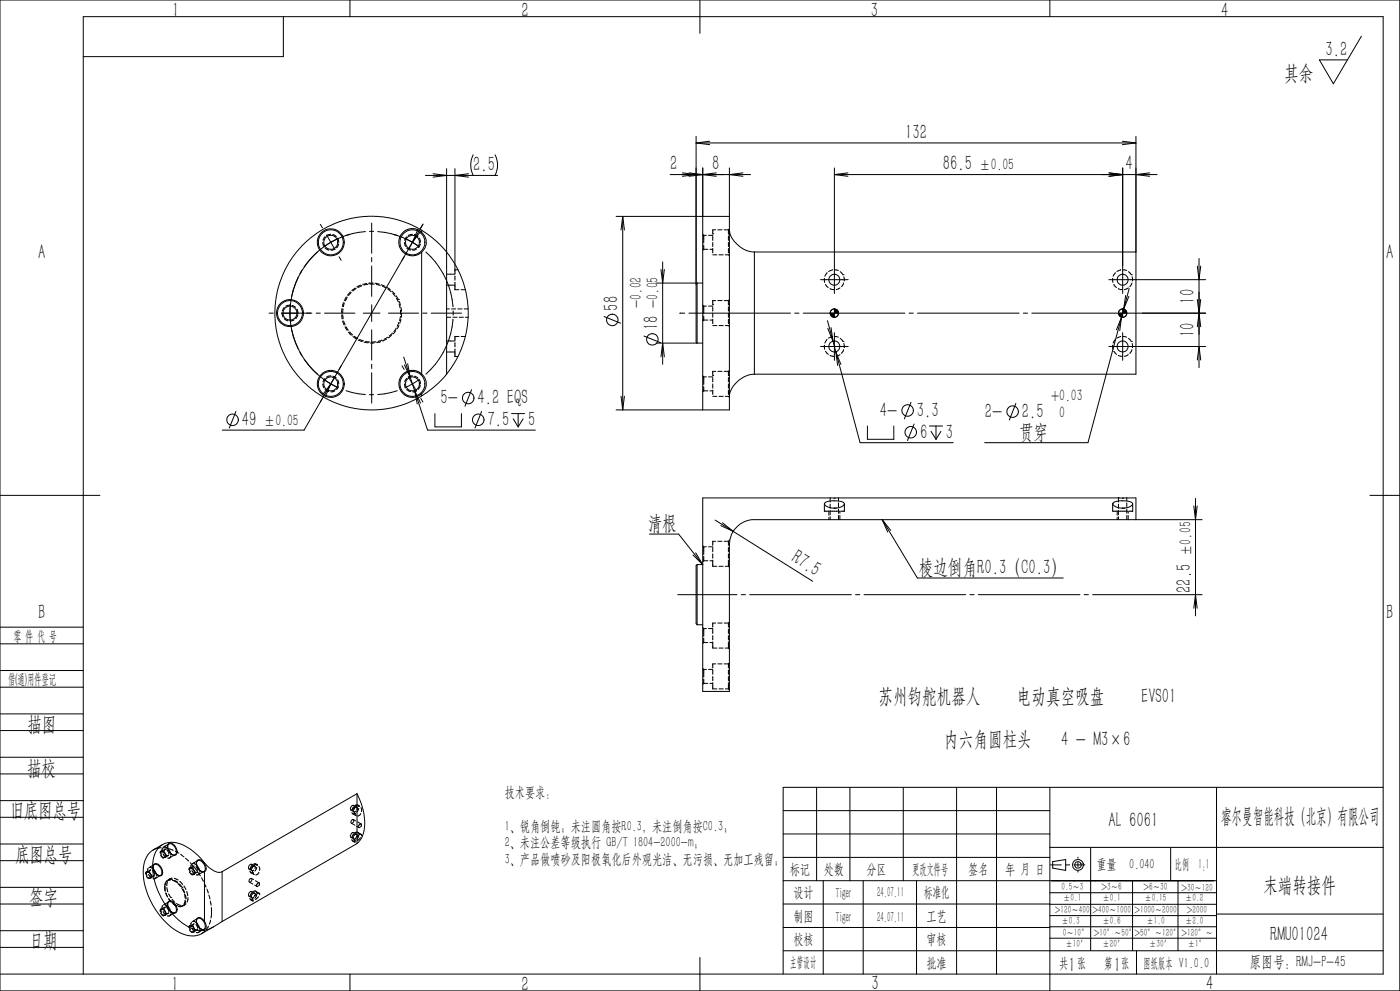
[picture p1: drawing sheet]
<svg xmlns="http://www.w3.org/2000/svg" width="420mm" height="297mm" viewBox="0 0 420 297" stroke-linecap="round" stroke-linejoin="round" font-family="sans-serif">
<g fill="none" stroke="#000" stroke-width=".3">
<path d="M0 0h419.9v297h-419.9zM85 5v12h-60M105 0v5M210 0v10M315 0v5M408.4 10.8l-8.4 14.3-4.2-7.2h8.4M127.6 52.6h21.7M129.9 52.1l4.1 .5-4.1 .5M134 50.5v61.6M136.5 50.5v31.6M140.5 52.1l-4 .5 4 .5M141.9 46.4a7 7 0 0 0 0 6.2"/>
<path d="M148.5 46.4a6.6 6.6 0 0 1 0 6.2M201 52.3h24.2M204.7 51.8l4.1 .5-4.1 .5M206.7 51.8l8.2 1M208.8 40.9v44.2M208.8 42.8h132M208.8 42.8l4.1 .5M210.8 50.3v72.6M212.9 42.3l-4.1 .5M214.9 51.8l-8.2 1M218.8 50.3v14.6M222.9 51.8l-4.1 .5 4.1 .5"/>
<path d="M250.3 50.3v37.7M250.3 52.3h96.8M250.3 52.3l4.1 .5M254.4 51.8l-4.1 .5M332.7 51.8l4.1 .5-4.1 .5M336.7 42.3l4.1 .5M336.8 50.3v37.7M340.8 40.9v71.2h-114.5M340.8 42.8l-4.1 .5M344.9 51.8l-4.1 .5 4.1 .5M95.2 75.5l-3.9 4.4M96.1 67.2l.6 1.1"/>
<path d="M96.9 72.6l.3 1.2M97.5 70.9l-.6 1.1M97.5 74.3l1.1 .6M98 70.5h.1M98 70.4l1.2 2.2M99.2 70.2l-1.2 .3M99.2 72.6l-2 1.4M99.2 72.6l1.3 2.2M99.8 70.3l1.1 .6M100.5 74.6l-1.2 .4M101.3 71.4l.3 1.2M101.5 71.5l-2.3 1.1"/>
<path d="M101.6 73.2l-.6 1.1M101.7 77l.7 1M105 70.2a24.5 24.5 0 0 0-17.9 21.5 24.5 24.5 0 0 0 13.9 24.3M109.6 69.4l-3.9 .6-1.9 .6M110.8 69.3h1.3M111.5 66.8v9.1M111.5 77.2v1.2M111.5 79.7v9.1M113.4 69.4l3.9 .6 1.9 .6M118 70.2a23.6 23.6 0 0 1 7.4 3.5M121.2 77l-.6 1M121.4 72.6l.3 1.2"/>
<path d="M121.5 71.5l2.2 1.1M122 71l-.6 1.1M122 74.3l1.1 .6M123.7 70.2l-1.2 .3M123.7 72.6l2.1 1.4M124.3 70.3l1.1 .6M125 74.6l-1.2 .4M125 70.4l-1.3 2.2M125.3 68.8l-1.6 3.8M125.8 71.4l.4 1.2M126.1 73.2l-.6 1M126.2 69.3l-2.5 3.3"/>
<path d="M126.5 69a28.1 28.1 0 0 1 8.2 7.5l2.6 4.2 1.7 3.9 1.3 5.6 .2 4.6-.5 4.2-1.1 4.1-1.8 4.3-3.1 4.7M126.5 75.6v36.5a3.8 3.8 0 0 1 0 5.9M126.5 69v.6a3.8 3.8 0 0 1 0 6M126.5 69.6l-1.9-1-1.2-.1-1.2 .3-1.3 .8-.6 .7-.7 2 .1 1.1 .6 1.4 .6 .8 1.3 .8 1.2 .3 1.2-.1 1.9-1M126.5 69l-3.5-1.8-3.7-1.3-2.8-.7-4.2-.4-5.4 .4-3.1 .6-3.3 1.2-3.3 1.5-3.5 2.4-2.7 2.3-2.4 2.7-2 2.9-1.8 3.5-1.3 3.7-.6 2.8-.4 4.2 .2 4.3 .8 4.2 1.1 3.4 1.6 3.2 2.4 3.5 2.3 2.7 2.7 2.4 2.9 2 3.5 1.8 3.7 1.3 4.5 .9 4.3 .2 3.5-.4 4.2-1 3-1.1 3.3-1.7M126.9 67.2l-.7 1.1M126.9 67.1l-27.7 48M127.8 75.5a24.2 24.2 0 0 1 8.1 16.4M184.8 64.9h34M186.8 64.9l-.5 4M186.8 64.9l.5 4M186.8 64.9v58"/>
<path d="M198.8 78.5v30.7M210.8 70.2l.3 .3M211.1 70.5v2.3M211.1 73.4v1.3M211.1 74.7l-.3 .3M211.1 70.5h.8M211.1 74.7h1.2M212.6 70.5h1.2M213 74.7h.8M213.8 70.1h.1M213.8 70.7v1.3M213.8 72.6v1.3"/>
<path d="M213.8 74.5v1.3M213.8 76.4h1.3M214.7 68.9h-.9v1.2M215.3 68.9h1.3M215.7 76.4h1.3M217.3 68.9h1.2M217.6 76.4h.9l.3 .3M218.5 70.1h.1M218.5 68.9v1.2M218.5 70.7v1.3M218.5 72.6v1.3M218.5 74.5v1.3"/>
<path d="M218.8 69a8.1 8.1 0 0 0 7.5 6.5M218.8 64.9v58h-34M218.8 68.6l-.3 .3M226.3 75.5h114.5M226.3 75.5v36.6M359.2 79.8l.5 4 .5-4M359.7 77.5v32.7M80.7 93.9h1.3M84.5 93.9h9.1M84.6 93.8l.3 1.2M85.3 92.1l-.6 1.1M85.3 95.5l1.1 .6"/>
<path d="M85.8 91.7h.1M87 91.4l-1.2 .3M87.1 91.4v5M87.5 98.8l.5 1.9 1.4 3.7M87.6 91.5l1 .6M88.2 95.8l-1.2 .4M89.1 92.6l.3 1.3M89.3 94.4l-.6 1.1M89.4 83.2l-1.4 3.8-.5 1.9M90.6 81l-.6 1.1M94.8 93.9h1.3M97.4 93.9h9.1"/>
<path d="M102.5 94.4l.2 1.2M102.6 92.5l-.1 1.2M102.8 96.2l.4 1.2M102.8 94.3l.2 1.2M102.9 92.6l-.1 1.3M103 90.7l-.3 1.2M103.1 96.2l.4 1.2M103.3 90.8l-.3 1.1M103.5 98l.6 1M103.8 97.9l.7 1.1M103.9 89l-.6 1.1M104.2 89.1l-.6 1.1"/>
<path d="M104.5 99.5l.9 1M104.9 99.5l.8 .9M105.1 87.5l-.8 1M105.4 87.6l-.8 1M106.6 86.3l-1.1 .8M106.8 86.4l-1 .8M108.2 85.4l-1.1 .6M108.5 85.6l-1.1 .5M109 93.9h5M110 85l-1.2 .2M110.4 85.2l-1.3 .2M110.7 84.9h.1"/>
<path d="M111 85.1l1.3 .1M111.5 91.4v5M111.5 98.8v9.1M111.9 84.8l-1.2 .1M112.5 84.9l1.3 .2M112.9 85.3l1.2 .3M114.4 85.3l1.1 .5M114.7 85.8l1.1 .5M116.1 86.1l1 .7M116.4 86.6v.1M116.4 86.7l.9 .7M116.5 93.9h9.1"/>
<path d="M117.6 87.2l.8 .9M117.7 99.8l-.9 .9M117.8 87.9l.8 1M118.7 99.1l-.8 1M118.8 88.6l.7 1.1M118.9 98.3l-.7 1.1M118.9 89.4l.6 1.1M119.5 89.7h.1M119.7 97.5l-.6 1.1M119.7 96.6l-.5 1.2M119.7 90.3l.4 1.2M119.7 91.1l.3 1.2"/>
<path d="M120.1 92.9v1.3M120.1 94.8l-.3 1.3M120.3 95.7l-.4 1.2M120.3 92.1l.1 1.2M120.5 93.9l-.1 1.2M126.8 93.9h1.3M129.4 93.9h9.1M134 82.2h2.5M134 85.5h2.5M134 92.6h.8M134 95.1h1.2M135.5 92.6h1.2"/>
<path d="M135.8 95.1h1.3M135.9 95.7a24.2 24.2 0 0 1-8.1 16.4M135.9 93.2v1.2M136.5 82.7v1.3M136.5 84.6v2.2h1.2M136.5 80.9h.9M137.3 92.6h1.3M137.8 95.1h1.2M138.3 86.8h1.3M139.2 92.6h1.3M139.6 95.1h.9M181.2 94.9l5 2"/>
<path d="M196.8 84.8h14M198.3 80.8l.5 4 .5-4M203.9 93.9h1.5M206.7 93.9h30.5M208.8 85.1l.3-.3v18l-.3-.3zM210.8 91.4l.3 .3M211.1 91.7v2.3M211.1 94.7v1.2M211.1 95.9l-.3 .3M211.1 91.7h.8M211.1 95.9h1.2M212.6 91.7h1.2"/>
<path d="M213 95.9h.8M213.8 91.3h.1M213.8 91.9v1.3M213.8 93.9v1.2M213.8 95.7v1.3M213.8 97.6h1.3M214.7 90.1h-.9v1.2M215.3 90.1h1.3M215.7 97.6h1.3M217.3 90.1h1.2M217.6 97.6h.9l.3 .3M218.5 91.3h.1"/>
<path d="M218.5 90.1v1.2M218.5 91.9v1.3M218.5 93.9v1.2M218.5 95.7v1.3M218.8 89.8l-.3 .3M238.4 93.9h1.3M241 93.9h30.4M246.2 83.8h8.3M247.3 83.4l.1 1.3M247.6 85.3l.9 .9M248.1 81.7l-.7 1.1M248.2 96.1l1.7 6.1"/>
<path d="M248.3 98.4l1.6 3.8M249 86.5l1.2 .3M249 93.9h1.3v1.2a1.31 1.31 0 0 1-1.3-1.2zM249.3 98.2l.6 4M249.7 80.9l-1.1 .5M250.3 92.6a1.23 1.23 0 0 1 1.2 1.3h-1.2zM250.3 92.6a1.3 1.3 0 0 0-1.3 1.3M250.3 80.9l1.2 .2M250.3 99.7v8.3M250.9 86.8h.1M251.5 93.9a1.23 1.23 0 0 1-1.2 1.2M252 86.3l-1.1 .5"/>
<path d="M252.1 81.4l.8 .9M252.9 82.3h.1M253.1 84.8l-.6 1.1M253.2 82.9l.1 1.3M253.2 84.2h.1M272.7 93.9h1.3M275.3 93.9h30.4M307 93.9h1.3M309.5 93.9h52.2M332.7 83.8h29M333.8 83.4l.1 1.3M334.1 85.3l.8 .9"/>
<path d="M334.6 81.7l-.7 1.1M335.5 86.5l1.2 .3M335.5 93.9h1.3v1.2a1.31 1.31 0 0 1-1.3-1.2zM336.2 80.9l-1.1 .5M336.5 95l-10.1 37.7h-31M336.5 95l-.6 4.1M336.5 95l-1.6 3.8M336.8 92.6a1.23 1.23 0 0 1 1.2 1.3h-1.2zM336.8 92.6a1.3 1.3 0 0 0-1.3 1.3M336.8 80.9l1.2 .2M336.8 99.7v8.3M337.1 92.6l-.6 2.4"/>
<path d="M337.7 88.6l-.6 4M338 93.9a1.23 1.23 0 0 1-1.2 1.2M338.5 86.3l-1.1 .5M338.5 81.4l.9 .9M338.7 88.8l-1.6 3.8M338.8 86.5l-1.7 6.1M339 85.9h.1M339.4 82.3h.1M339.6 84.8l-.6 1.1M339.6 82.9l.2 1.3M339.7 84.2h.1M359.2 89.7l1 8.2"/>
<path d="M360.2 89.7l-1 8.2M90 105.5l.6 1.1M91.3 107.7l2.5 3.1 1.4 1.3M96.9 115.1l.3 1.1M97.2 113.7l2 1.4M97.5 116.8l1.1 .5M97.5 113.4l-.6 1M98 113h.1M99.2 115.1l2.3 1.1M99.2 112.6l-1.2 .4M99.2 115.1l-8 13.8h-24.5M99.2 115.1l-1.2 2.1"/>
<path d="M99.2 115.1l-1.6 3.7M99.2 115.1l-2.4 3.2M99.8 112.7l1.1 .6M100.5 117.1l-1.2 .3M100.5 112.9l-1.3 2.2M101.3 113.8l.3 1.3M101.5 115.6l-.6 1.1M102.4 109.6l-.7 1.1M103.8 117.1l3.8 .9 2 .2M105.9 100.9l1 .7M106.3 100.8l1 .7M107.4 101.9l1.2 .5"/>
<path d="M107.9 101.7l1.2 .5M108.6 102.4h.1M109.2 102.5l1.3 .2M109.6 102.3l1.3 .2M110.8 118.3h1.3M111.5 109.2v1.2M111.5 111.7v9.1M112.4 102.7l-1.3 .1M112.8 102.4l-1.3 .1M114.2 102.4l-1.2 .3M114.6 101.9l-1.2 .4M114.8 102.2h.1"/>
<path d="M115.9 101.6l-1 .6M116.3 101l-1.1 .7M117.4 100.5l-.9 .8M119.2 117.1l-3.8 .9-2 .2M120.6 109.6l.6 1.1M121.1 107l2 6.1M121.3 109.3l1.8 3.8M121.4 115.1l.3 1.1M122 113.4l-.6 1M122 116.8l1.1 .5M122.3 109l.8 4.1M122.5 112.9l1.2 2.2"/>
<path d="M122.5 113h.1M123.1 113.1l5.2 15.8h32.3M123.7 112.6l-1.1 .4M123.7 115.1l-2.2 1.1M123.7 115.1l1.3 2.1M124.3 112.7l1.1 .6M125 117.1l-1.2 .3M125.8 113.7l-2.1 1.4M125.8 113.8l.4 1.3M126.1 115.6h.1M126.1 115.6l-.7 1.1M126.2 119.4l.7 1.1"/>
<path d="M126.5 112.1l-.9-.6-1.2-.5-2.1 .3-1.4 .8-.5 .6-.7 1.9v1.1l.5 1.4 .5 .7 1.1 .8 1.2 .4 1.1 .1 1.1-.3 1.3-.8M126.5 118v.7M134 112.1l-.1 .1a28 28 0 0 1-7.4 6.5M134 102.2h2.5M134 105.5h2.5M136.5 102.7v1.3M136.5 104.6v2.2h.9M137.7 100.8h-1.2v1.3M138.3 100.8h1.3M141.5 116.8l-2 5M186.3 118.7l.5 4.2M187.3 118.7l-.5 4.2"/>
<path d="M193.2 100.7l5 2M196.8 102.8h14M198.3 106.9l.5-4.1 .5 4.1M210.8 112.6l.3 .3M211.1 112.9v2.3M211.1 115.9v1.2M211.1 117.1l-.3 .3M211.1 112.9h.8M211.1 117.1h1.2M212.6 112.9h1.2M213 117.1h.8M213.8 112.5h.1"/>
<path d="M213.8 113.2v1.2M213.8 115.1v1.2M213.8 116.9v1.3M213.8 118.8h1.3M214.7 111.3h-.9v1.2M215.3 111.3h1.3M215.7 118.8h1.3M217.3 111.3h1.2M217.6 118.8h.9l.3 .3M218.5 112.5h.1M218.5 111.3v1.2M218.5 113.2v1.2"/>
<path d="M218.5 115.1v1.2M218.5 116.9v1.3M218.8 111l-.3 .3M226.3 112.1a8.2 8.2 0 0 0-7.5 6.6M246.2 103.8h8.3M247.3 103.5l.1 1.2M247.6 105.3l.9 .9M248.1 101.8l-.7 1M248.1 101.8h.1M249 106.6l1.2 .2M249.7 100.8l-1.2 .5M249.9 102.2l.8 3.2"/>
<path d="M250.3 100.8l1.2 .2M250.7 105.4l7.3 27.3h28M250.7 105.4l.6 4.1M250.7 105.4l1.6 3.8M250.9 106.8h.1M252 106.3l-1.1 .5M252.1 101.4l.8 .9M252.9 102.3h.1M253.1 104.8l-.6 1M253.2 102.9l.1 1.2M253.2 104.1h.1M332.7 103.8h29"/>
<path d="M333.8 103.5l.1 1.2M334.1 105.3l.9 .9M334.6 101.8l-.7 1M334.6 101.8h.1M335.5 106.6l1.2 .2M336.2 100.8l-1.2 .5M336.8 100.8l1.2 .2M338.5 106.3l-1.1 .5M338.5 101.4l.9 .9M339 105.8h.1M339.4 102.3h.1M339.6 104.8l-.6 1"/>
<path d="M339.6 102.9l.2 1.2M339.7 104.1h.1M359.2 107.9l.5-4.1 .5 4.1M70.8 123.3l-2 5M126.2 120.8l-1.8-3.7 .8 4M130.5 124v3.9h7.9v-3.9M144.5 123.3l-2 5M153.5 124h3.9M154 125.5l1.4 2.4M155.4 124v3.9M156.9 125.5l-1.5 2.4M260.2 127.7v4h7.9v-4"/>
<path d="M273.3 120.6l-2 4.9M274.2 127.1l-2 4.9M278.8 127.7h4M279.3 129.3l1.5 2.4M280.8 127.7v4M282.3 129.3l-1.5 2.4M304.8 120.9l-2 5M0 148.5h30M214.5 155.9l29.3 18.3M216.7 156.7l3.3 2.6-3.8-1.8M247.3 151v2.2h1.2M247.4 150.8v.2"/>
<path d="M247.6 150.6a7.4 7.4 0 0 1 5.5 0l.2 .4a3.8 3.8 0 0 1-4.7 1l-1.2-.7-.1-.3zM248.5 153.2h.1M248.7 153.2v1.2M248.7 155.1v.6M249 149.2v1.3M249 151.1v1.3M249 153v1.3M249 154.9v.8M249.1 149.2h-38.3v58h8v-40.6a13.3 13.3 0 0 1 1.4-7.7 7.5 7.5 0 0 1 6.1-3.2h134.3M249.1 149.2h2.4M249.1 153.2h2.4M250.1 150.1h.2"/>
<path d="M250.2 152.3h.8M250.2 149.3h.4M251.5 153.2h.1M251.5 149.2h84.2M251.5 149.2v.9M251.5 150.7v1.2M251.5 152.6v1.2M251.5 154.5v1.2M252 153.2v.6M252 154.5v1.2M253.3 151v2.2h-1.1M264.7 155.7l10.5 17.5h43.8"/>
<path d="M264.7 155.7l2.5 3.3M264.7 155.7l1.6 3.8M333.9 150.8l-.1 2.4h1.2M334.1 150.6a7.4 7.4 0 0 1 5.5 0l.2 .4a3.8 3.8 0 0 1-4.7 1l-1.2-.7-.1-.3zM335 153.2h.1M335.2 153.2v1.2M335.2 155.1v.6M335.5 151.1v1.3M335.5 153v1.3M335.5 154.9v.8M335.6 153.2h2.4M336.6 150.1h.2"/>
<path d="M336.7 152.3h.7M336.7 149.3h.4M338 153.2h.1M338 149.2h2.8v6.5M338 149.2h-2.4l-.1 1.3M338 149.2v.9M338 150.7v1.2M338 152.6v1.2M338 154.5v1.2M338.5 153.2v.6M338.5 154.5v1.2M339.8 151v2.2h-1.1"/>
<path d="M358.1 151.6l.5 4.1 .6-4.1M358.6 149.4v35.2M411 148.5h8.9M194.8 160.1h8.8l7.2 9.1M203.3 178.2h17.8M207.9 166.3l2.9 2.9M208.7 165.7l2.1 3.5M209.1 169.2v18M209.1 169.2l-.3 .3v17.4l.3 .3M209.1 169.2h1.7M210.8 163.6l.3 .3M211.1 163.9v2.3"/>
<path d="M211.1 166.8v1.3M211.1 168.1l-.3 .3M211.1 163.9h.8M211.1 168.1h1.2M212.6 163.9h1.2M213 168.1h.8M213.8 164.1v1.3M213.8 166v1.3M213.8 167.9v1.8h1.3M214.7 162.2h-.9v1.2M215.3 162.2h1.3M215.7 169.7h1.3"/>
<path d="M217.3 162.2h1.2M217.6 169.7h.9M218.5 162.2v1.2M218.5 164.1v1.3M218.5 166v1.3M218.5 167.9v1.8M218.5 169.7l.3 .3M218.9 161.8l-.4 .4M222.4 178.2h1.2M224.9 178.2h30.5M256.7 178.2h1.2M259.2 178.2h30.5"/>
<path d="M291 178.2h1.2M293.5 178.2h30.5M325.2 178.2h1.3M327.8 178.2h32.8M0 188h25M0 193h25M209.1 187.2h1.7M210.8 188.1l.3 .3M211.1 188.4v2.3M211.1 191.3v1.3M211.1 192.6l-.3 .3M211.1 188.4h.8"/>
<path d="M211.1 192.6h1.2M212.6 188.4h1.2M213 192.6h.8M213.8 188.6v1.3M213.8 190.5v1.3M213.8 192.4v1.8h1.3M214.7 186.7h-.9v1.3M214.7 199h-.9v1.2M215.3 186.7h1.3M215.3 199h1.3M215.7 194.2h1.3M217.3 186.7h1.2"/>
<path d="M217.3 199h1.2M217.6 194.2h.9M218.5 186.7v1.3M218.5 188.6v1.3M218.5 190.5v1.3M218.5 192.4v1.8M218.5 199v1.2M218.5 194.2l.3 .3M218.8 186.4l-.3 .3M218.8 198.7l-.3 .3M358.1 182.3l.5-4.1 .6 4.1M0 214h25"/>
<path d="M0 218.9h25M0 201h25M0 206h25M210.8 200.3l.3 .3M211.1 200.6v2.3M211.1 203.5v1.3M211.1 204.8l-.3 .3M211.1 200.6h.8M211.1 204.8h1.2M212.6 200.6h1.2M213 204.8h.8M213.8 200.8v1.3"/>
<path d="M213.8 202.7v1.3M213.8 204.6v1.9h1.3M215.7 206.5h1.3M217.6 206.5h.9M218.5 200.8v1.3M218.5 202.7v1.3M218.5 204.6v1.9M218.5 206.5l.3 .3M0 239.9h25M0 226.9h25M0 231.9h25M107.1 237.9a16.1 16.1 0 0 1 1.5 13l-1.5 1.9"/>
<path d="M107.1 237.9l-40.5 23.3M107.1 237.9v14.9M245 236v27.9M255 236v27.9M271 236v27.9M287 236v55.9M299 236v55.9M315 236v61M365 236v55.9M415 236h-180.1v55.9M0 252.9h25M0 257.9h25"/>
<path d="M0 244.9h25M44.9 260a2.55 2.55 0 0 1 2 2.4M46 254.7a7.9 7.9 0 0 0-3 7.9 22.3 22.3 0 0 0 11.4 17.1 6.7 6.7 0 0 0 6.1 .1M46.2 259a2.23 2.23 0 0 1 2.6 2.7 .9 .9 0 0 1-.8 .8 .9 .9 0 0 1-.9-.4 2.61 2.61 0 0 1-.9-3.1zM46.3 259.1l-1.6 1M48.2 256.3l.8 .9M48.3 254l-2.3 .7M48.7 255.4h.1M48.7 254.1v1.3M48.8 255.1h-.5l-.3 .6M48.8 253.1l-2.8 1.6M48.8 256.8h.1"/>
<path d="M48.9 256.8l.6 .2M48.9 255.1l.1 .1M48.9 255.9l.8 1M49 254l1.2 .2M49 255.2l.4 .4M49 257.2h.1M49.2 253.8a2.45 2.45 0 0 1 2.1 2.5M49.3 255.4l.1 .2M49.4 254.6l-1.1 .8 .1 .9M49.4 255.6l.3 .6M49.4 255.6l.3 1M49.4 254.6l-.2 .4 .1 .5"/>
<path d="M49.6 256.1l.4 .3h.5M49.6 254.6h.1M49.6 254.6h-.2M49.6 257h.1M49.7 256.2h.1M49.7 256.6l-.2 .4M49.7 256.6v.4M50.1 254.8l.6 1.1M50.3 253.7a.87 .87 0 0 1 .6-.9 .87 .87 0 0 1 1 .5 1.91 1.91 0 0 1 .5 2.9l-.8-.1M50.3 253.7l.3 1.2M50.5 256.4l-1 .6M50.5 252.9a1.93 1.93 0 0 1 2.5 1.8 1.09 1.09 0 0 1-.3 1.6 1.09 1.09 0 0 1-1.6-.6 2.43 2.43 0 0 1-.6-2.8z"/>
<path d="M50.6 256.2l-.1 .2M50.7 252.9l-1.7 1M50.8 254.4l1.2 .4M50.8 255.3l.8 .8M51.2 256.6l-.3 .5-.6 .1M51.6 256.1l.1 .1M52.5 256.2l-1.6 .9M52.6 255.1l1.1 .6M54.2 256l1 .8M55.7 257.2l.9 .9M57.1 258.5l.8 1M57.4 259.1l-.1 1"/>
<path d="M57.9 258.8a2.53 2.53 0 0 1 2 2.5M58.1 259.6l-1.2 .8 .2 .9M58.3 259.5l-.4 .3 .1 .8M58.3 259.9l.8 1M58.8 259.8l.6 1.1M58.9 258.7a.9 .9 0 0 1 .7-.9 .9 .9 0 0 1 1 .5 2.22 2.22 0 0 1 .7 2.9l-1-.1M58.9 258.7v.1M58.9 258.8l.3 1.1M59.3 257.9l-1.6 1M61.3 258.6a5.7 5.7 0 0 0 5.1 2.8l.2-.2M61.3 258.6a14.5 14.5 0 0 0-9.7-6.2 5.6 5.6 0 0 0-5.7 5.8 21.9 21.9 0 0 0 11 19.7l1.9 .8 2.5 .1M61.3 258.8a1.46 1.46 0 0 0-2.2-.9 2.5 2.5 0 0 0 2.2 3.4"/>
<path d="M61.3 258.8l.4 .7a1.28 1.28 0 0 1-.4 1.8M61.3 258.6v.2M74.8 259.3a.52 .52 0 0 1 .8-.2 .52 .52 0 0 1 0 .8 .51 .51 0 0 1-.5 .6 .51 .51 0 0 1-.6-.5zM75.5 259.4l-.5 1.1M75.5 259l.9 .5M76 259h.8l.2 .3M76.5 259.5v.8M76.5 259.5l-.8 .3M76.8 259l.5 .2a1.1 1.1 0 0 0-1.6 1M77 259.3h.1M77 259.9l-.5 1.2M77.7 259.7l.2 1.2"/>
<path d="M105.3 251l.9 .5M105.3 242.8l.9 .5M105.4 246.7l1.1 .6M105.5 241.5a.49 .49 0 0 1 .8 0 .49 .49 0 0 1-.2 .8 .53 .53 0 0 1-.7 .5 .53 .53 0 0 1-.1-.9zM105.5 249.7a.49 .49 0 0 1 .8 0 .49 .49 0 0 1-.2 .7 .53 .53 0 0 1-.7 .6 .53 .53 0 0 1-.1-.9zM105.5 251.7a.63 .63 0 0 0 1.1 .2M105.6 245.7l.2-.1a.58 .58 0 0 1 .2 .7 .58 .58 0 0 1-.7 .3zM105.6 243.5l.2 .4M105.8 252.1l.5 .2M105.8 243.9l1 .6M106 242.7l.1 .6 .6-.2M106 250.9l.1 .6 .6-.2"/>
<path d="M106 245.6l.7 .4M106.1 249.9l-.6 1.1M106.1 241.8l-.6 1.1M106.1 249.5l.9 .5M106.1 241.4l.9 .5M106.3 243.2l.4 1.1M106.4 251.5l-.1 .8M106.6 249.5h.1M106.6 241.4h.1M106.6 243.8l-.8 .1M106.7 252.3h-.4M107 250.1l.2 .2-.1 .5"/>
<path d="M107 250.1l-.7 .2M107 241.9l.2 .2-.1 .5M107 241.9l-.7 .2M107 247.7l.7 .3M107.1 252.8l-40.5 23.4M107.2 246.3l1.1 .6M107.4 241.3l.4 .3a1.08 1.08 0 0 0-1.5 1M107.4 249.5h-.8M107.4 249.5l.2 .3M107.4 241.3l-.8 .1M107.4 241.3l.2 .3M107.4 249.5l1 .6"/>
<path d="M107.6 249.8h.1M107.6 241.6h.1M107.6 242.2l-.5 1.2M107.6 250.4l-.5 1.1M107.7 248h.1M108 247l-.4 .4 .1 .6M108 246.9l.4 .2-.2 .7M108.2 251l-1 .9M108.2 247.8h.1M108.2 243.8l-.3 .5-.6 .3M108.3 242l.1 1.2M108.4 250.5v-.4h-.5l-1.1 .9"/>
<path d="M234.9 249.9h80.1M234.9 243h80.1M234.9 257h80.1M315 254h100M315.2 259.2h3.2M315.8 258.2l3.9-.6v3.3l-3.9-.7zM319.7 259.2h1.2M322.2 259.2h3.3M323.4 256.9v.3M323.4 258.5v1.3M327.2 254v30.9M351.2 254v9.9"/>
<path d="M0 278.9h25M0 265.9h25M0 270.9h25M43.7 261.9h.1M43.9 262.5l.8 .8M44.4 261.5h.1M44.4 260.3v1.2M44.4 261.2l-.5 .1-.2 .6M44.5 261.3l.8 1M44.6 262.1l.7 .9M44.9 261.6l.5 1-.1 .5M45.1 260.8l-1 .5-.2 .6 .2 .6"/>
<path d="M45.3 260.7l-.4 .2 .1 .8M45.3 262.3l.5 .3 .5-.3M45.4 262.8l-.4 .4-.5-.2M45.8 260.9l.6 1.2M46.1 262.6l-.9 .5M46.2 261.1a1.17 1.17 0 0 1-.3-1.3 1.17 1.17 0 0 1 1-.8 2.36 2.36 0 0 1 1.4 3.3h-1M46.5 261.5l.9 .8M46.9 262.8l-.3 .5h-.7M48 273.1h.1M48.2 273.7l.9 .8M48.2 262.3l-1.6 1M48.6 272.4v.2"/>
<path d="M48.6 272.4h.1M48.6 272.4l-.4 .1-.2 .6M48.7 271.4l-.1 1M48.8 274.1l.1 .1M48.9 274.2l.6 .1M48.9 272.5h.1M48.9 273.2l.8 1M49 272.5l.7 1.1M49.2 272.8h.1M49.2 272.8l.5 .6v.9M49.3 271.1h.3a2.71 2.71 0 0 1 1.7 2.5M49.4 271.9l-1.1 .8 .1 .9"/>
<path d="M49.4 271.9l-.2 .2v.7M49.4 266.2l.2 .9-.1-.4M49.6 273.4l.4 .3h.5M49.6 271.9h.1M49.6 271.9h-.2M49.6 264.7l-.2 1.7M49.7 274l-.2 .3M49.7 267.6l.6 1.2M49.7 267.7l.5 1.1M50 264l-.5 1.1M50 266.1l.3 1.2M50.1 272.1l.6 1.2"/>
<path d="M50.2 264.2l-.2 1.3M50.3 271.1a.87 .87 0 0 1 .6-1 .87 .87 0 0 1 1 .5 1.91 1.91 0 0 1 .5 3l-.8-.2M50.3 271l.3 1.2M50.5 273.7l-1 .6M50.5 270.2a1.67 1.67 0 0 1 2.3 1.2 1.36 1.36 0 0 1-.4 2.2 2.56 2.56 0 0 1-1.9-3.4zM50.6 269.3l.8 1M50.6 267.9l.6 1.1M50.6 269.4l.5 .6M50.6 273.5l-.1 .2M50.7 270.3l-1.7 .9M50.8 272.6l.8 .8M51 263.4l-.6 .3"/>
<path d="M51.1 263.7l-1.1 .5M51.1 263.7h.1M51.2 273.9l-.3 .5-.7 .1M51.2 269h.1M51.6 269.5l.9 .9M51.6 273.4l.1 .1M51.6 263.2l-1.1 .5M51.7 263.6l-1.2 .1M51.7 263.8l1.2 .6M52.3 263.2l1.1 .5M52.3 263.8l1 .7M52.5 273.5l-1.6 .9"/>
<path d="M52.6 271.3l-.7-.6 1 .7M52.9 271.4h.1M52.9 264.4h.1M53 270.8l1.1 .5M53.3 264.8l.9 .9M53.8 264.9l.8 1M53.9 264.1l.9 .9M54.1 271.3h.1M54.5 266.2l.6 1.1M54.6 265.9h.1M54.7 271.6l-1.2 .1M54.9 266.4l.5 1.2"/>
<path d="M55.2 265.5l.6 1.1M55.3 267.9l.2 1.3M55.5 271.2l-.6 .3M55.5 269.8l-.3 1.2M55.6 268.2l.2 1.3M55.7 270.1l-.5 1.1M55.8 270.8l-.7 .6-1.6 .2M56 267.2v.1M56 267.3l.3 1.1M56.4 269.1l-.3 1.2M56.8 261.3l.9 .9M56.9 278.6l.8 .9"/>
<path d="M57.1 277.5l-.2 .6 .2 .5M57.1 277.5h.1M57.3 277.4l.1 .3M57.3 277.4h.1M57.3 277.4l-.5 .1-.1 .5M57.3 260.1l-.5 .1-.1 .5M57.3 260.1l.1 .3M57.3 260.1h.1M57.4 277.7h.1M57.4 260.4h.1M57.4 276.4l-.1 1M57.5 261.8l.7 .2"/>
<path d="M57.5 277.5h.2M57.5 260.1l.2 .1M57.6 278.3l.8 .9M57.6 260.9l.7 .9M57.6 277.5h.1M57.7 260.2l.6 1M57.7 262.2h.1M57.7 277.5l.6 1M57.9 276.1a2.59 2.59 0 0 1 2 2.5M57.9 277.8l.5 .9-.1 .6M57.9 260.5l.5 .9-.1 .6M58.1 276.9l-1 .6"/>
<path d="M58.3 276.9l-.4 .2 .1 .8M58.3 278.4l.7 .4 .3-.3M58.3 261.8l.1 .1M58.3 261.1l.3 .3h.5M58.3 262h.1M58.3 261.8l-.1 .2M58.4 279l-.4 .4-.5-.3M58.4 261.7l-.1 .1M58.8 277.1l.6 1.2M58.9 276.1a.89 .89 0 0 1 .7-.9 .89 .89 0 0 1 1 .4 2.15 2.15 0 0 1 .7 2.9l-1-.1M58.9 276v.1M58.9 276.1l.3 1.1"/>
<path d="M58.9 262.2h.1M59.1 278.7l-.9 .6M59.1 261.4l-.9 .6M59.3 261.2l-.2 .2M59.3 275.3l-1.6 .9M59.4 261.5l.7 1M59.5 277.6l.8 .8M59.5 260.3l.8 .8M59.6 279.4l-.7 .1M59.6 262.1l-.6 .1M59.9 278.9l-.3 .5M59.9 261.6l-.3 .5"/>
<path d="M60.3 278.4l.1 .1M60.3 261.1l.1 .1M60.5 263.1l.5 1.1M61.2 278.5l-1.7 .9M61.2 261.2l-1.7 .9M61.3 264.7l.5 1.2M61.3 276.1a1.46 1.46 0 0 0-2.2-.8 2.5 2.5 0 0 0 2.2 3.3M61.3 276.1l.4 .8a1.24 1.24 0 0 1-.4 1.7M61.3 261.3v14.8M61.3 278.6v.2M61.4 279.1l-.9 .7M62.1 266.4l.4 1.2"/>
<path d="M62.5 277.5l-.7 1.1M62.7 268.2l.3 1.3M63.1 270.1l.2 1.2M63.2 275.8l-.4 1.1M63.4 271.9l-.1 3.2M64.1 277.7l-3.6 2.1M66.6 276.2l-.7 .4a13.6 13.6 0 0 1-4.6 2.2M66.6 261.2v15M74.7 268.6l.9 .5M74.7 260.4l.9 .5M74.8 267.5a.52 .52 0 0 1 .8-.3 .52 .52 0 0 1 0 .9 .51 .51 0 0 1-.5 .6 .51 .51 0 0 1-.6-.6zM74.8 264.4l1.1 .6"/>
<path d="M75 263.4l.3-.2a.58 .58 0 0 1 .1 .8 .58 .58 0 0 1-.7 .2zM75 269.3l.4 .4 .5-.1M75 261.1l.2 .4h.8M75.3 269.7l.4 .3M75.3 261.5l1 .6M75.4 260.4l.2 .5M75.4 268.5l.2 .6M75.4 263.3l.7 .3M75.5 267.5l-.5 1.1M75.5 267.2l.9 .5M75.6 269.1l.3 .1M75.6 260.9l.6 1.1"/>
<path d="M75.7 267.9a.48 .48 0 0 1 .8-.2 .48 .48 0 0 1 0 .8M75.8 269.2l-.2 .6 .1 .2 .4-.1M76 267.2l.6-.2 .4 .5M76.1 268.9l-.2 .3M76.1 260.8l-.5 .1M76.4 265.3l.7 .4M76.6 263.9l1.1 .7M76.8 267.1l1 .6M77 268.1l-.5 1.1M77.1 265.7h.1M77.6 268.7l-1 .9M77.6 265.4h.1"/>
<path d="M77.6 265.4l.3-.7a.64 .64 0 0 0-.8 .2 .64 .64 0 0 0 0 .8M77.6 261.5l-.3 .5-.6 .2M77.9 268.2v-.4l-.6-.1-1.1 1M234.9 270.9h80.1M234.9 263.9h130.1M234.9 278h80.1M247 263.9v28M259 263.9v28M275 263.9v28M315 277.7h50M315 274.4h50M315 271h50"/>
<path d="M315 267.5h50M321.9 263.9h.1M323.4 261v.4M328.5 263.9h.1M334.9 263.9h.1M339.8 263.9v21M353.4 263.9v21M365 273.9h50M0 283.9h25M0 291.9h415v-286.9h-390v286.9M105 291.9v5.1M210 286.9v10.1"/>
<path d="M234.9 284.9h180.1M315 281.2h50"/>
<circle cx="99.2" cy="72.6" r="3.8"/>
<circle cx="99.2" cy="72.6" r="2.1"/>
<circle cx="99.3" cy="72.6" r="4"/>
<circle cx="123.7" cy="72.6" r="2.09"/>
<circle cx="123.7" cy="72.6" r="3.7"/>
<circle cx="87" cy="93.8" r="3.8"/>
<circle cx="87" cy="93.9" r="2.09"/>
<circle cx="87" cy="93.9" r="4.1"/>
<circle cx="183.7" cy="95.9" r="1.73"/>
<circle cx="250.3" cy="83.8" r="1.66"/>
<circle cx="250.3" cy="93.8" r="1.26"/>
<circle cx="336.8" cy="83.8" r="1.66"/>
<circle cx="336.8" cy="93.8" r="1.26"/>
<circle cx="99.2" cy="115.1" r="4"/>
<circle cx="99.2" cy="115" r="3.8"/>
<circle cx="99.2" cy="115" r="2.1"/>
<circle cx="123.7" cy="115.1" r="2.09"/>
<circle cx="123.7" cy="115" r="3.7"/>
<circle cx="140.5" cy="119.3" r="1.73"/>
<circle cx="195.7" cy="101.7" r="1.73"/>
<circle cx="250.3" cy="103.8" r="1.65"/>
<circle cx="336.8" cy="103.8" r="1.65"/>
<circle cx="69.8" cy="125.8" r="1.73"/>
<circle cx="143.5" cy="125.8" r="1.73"/>
<circle cx="272.3" cy="123" r="1.73"/>
<circle cx="273.2" cy="129.5" r="1.73"/>
<circle cx="303.8" cy="123.4" r="1.73"/>
<circle cx="323.4" cy="259.2" r=".99"/>
<circle cx="323.4" cy="259.2" r="1.63"/>
</g>
<path d="M341 284.9v7" fill="none" stroke="#0a0605" stroke-width=".3"/>
<g fill="#000">
<path d="M249 93.9h1.3v1.2a1.31 1.31 0 0 1-1.3-1.2z" fill-rule="evenodd"/>
<path d="M250.3 92.6a1.23 1.23 0 0 1 1.2 1.3h-1.2z" fill-rule="evenodd"/>
<path d="M335.5 93.9h1.3v1.2a1.31 1.31 0 0 1-1.3-1.2z" fill-rule="evenodd"/>
<path d="M336.8 92.6a1.23 1.23 0 0 1 1.2 1.3h-1.2z" fill-rule="evenodd"/>
</g>
<g font-size="6.3">
<text x="51.6" y="5.2">1</text>
<text x="156.4" y="5.2">2</text>
<text x="261.3" y="5.2">3</text>
<text x="366.4" y="5.2">4</text>
<text x="397.7" y="16.7">3.2</text>
<text x="385.3" y="23.9">其余</text>
<text x="271.5" y="41.6">132</text>
<text x="141.9" y="51.4">2.5</text>
<text x="201" y="51.1">2</text>
<text x="213.7" y="51.1">8</text>
<text x="282.8" y="51.1">86.5</text>
<text x="337.7" y="51.1">4</text>
<text x="11.4" y="77.7">A</text>
<text x="415.9" y="77.7">A</text>
<text x="185.5" y="93.1" transform="rotate(-90 185.5 93.1)">58</text>
<text x="358.4" y="91" transform="rotate(-90 358.4 91)">10</text>
<text x="197.4" y="98.9" transform="rotate(-90 197.4 98.9)">18</text>
<text x="358.4" y="101" transform="rotate(-90 358.4 101)">10</text>
<text x="132.1" y="121.2">5-</text>
<text x="143.3" y="121.2">4.2 EQS</text>
<text x="263.9" y="124.9">4-</text>
<text x="275.1" y="124.9">3.3</text>
<text x="295.4" y="125.3">2-</text>
<text x="306.6" y="125.3">2.5</text>
<text x="72.6" y="127.7">49</text>
<text x="146.3" y="127.7">7.5</text>
<text x="158.4" y="127.7">5</text>
<text x="276" y="131.4">6</text>
<text x="283.8" y="131.4">3</text>
<text x="305.7" y="131.4">贯穿</text>
<text x="194.3" y="158.8">清根</text>
<text x="237.2" y="168.3" transform="rotate(32 237.2 168.3)">R7.5</text>
<text x="275.7" y="172">棱边倒角R0.3（C0.3）</text>
<text x="357.3" y="177.7" transform="rotate(-90 357.3 177.7)">22.5</text>
<text x="11.4" y="185.5">B</text>
<text x="415.9" y="185.5">B</text>
<text x="263.6" y="210.8">苏州钧舵机器人</text>
<text x="305.1" y="210.8">电动真空吸盘</text>
<text x="342.3" y="210.8">EVS01</text>
<text x="8.3" y="219.2">描图</text>
<text x="283.3" y="223.6">内六角圆柱头</text>
<text x="318.3" y="223.6">4 - M3×6</text>
<text x="8.2" y="232.2">描校</text>
<text x="3" y="244.7">旧底图总号</text>
<text x="332.5" y="248">AL 6061</text>
<text x="366.3" y="246.6">睿尔曼智能科技（北京）有限公司</text>
<text x="4.6" y="258">底图总号</text>
<text x="379" y="267.5">末端转接件</text>
<text x="8.7" y="271.1">签字</text>
<text x="8.8" y="283.9">日期</text>
<text x="381" y="282.1">RMU01024</text>
<text x="320.5" y="291.3">1</text>
<text x="334.2" y="291.3">1</text>
<text x="51.5" y="296.9">1</text>
<text x="156.4" y="296.9">2</text>
<text x="261.5" y="296.7">3</text>
<text x="361.8" y="296.7">4</text>
</g>
<g font-size="5">
<text x="293.8" y="51.1">±0.05</text>
<text x="197.5" y="84.7" transform="rotate(-90 197.5 84.7)">5</text>
<text x="192.5" y="92.4" transform="rotate(-90 192.5 92.4)">-0.02</text>
<text x="197.5" y="92.4" transform="rotate(-90 197.5 92.4)">-0.0</text>
<text x="315.3" y="120.3">+0.03</text>
<text x="317.8" y="125.2">0</text>
<text x="79.1" y="127.7">±0.05</text>
<text x="357.3" y="166.8" transform="rotate(-90 357.3 166.8)">±0.05</text>
</g>
<text font-size="4.9" x="375" y="289.7">原图号：RMJ-P-45</text>
<g font-size="4.4">
<text x="4" y="192">零 件 代 号</text>
<text x="2.5" y="205.1">借(通)用件登记</text>
<text x="151.4" y="238.9">技术要求：</text>
<text x="151.4" y="248.9">1、锐角倒钝；未注圆角按R0.3，未注倒角按C0.3；</text>
<text x="151.4" y="253.9">2、未注公差等级执行 GB/T 1804-2000-m；</text>
<text x="151.4" y="258.9">3、产品做喷砂及阳极氧化后外观光洁、无污损、无加工残留；</text>
<text x="236.9" y="261.8">标记</text>
<text x="247.1" y="261.8">处数</text>
<text x="259.9" y="261.8">分区</text>
<text x="273.7" y="261.8">更改文件号</text>
<text x="290.4" y="261.8">签名</text>
<text x="301.5" y="261.8">年 月 日</text>
<text x="329" y="260.4">重量</text>
<text x="338.8" y="260.4">0.040</text>
<text x="352.5" y="260.4">比例 1:1</text>
<text x="238" y="268.8">设计</text>
<text x="250.7" y="269.1">Tiger</text>
<text x="263.1" y="268.8">24.07.11</text>
<text x="277.2" y="268.8">标准化</text>
<text x="238.1" y="276">制图</text>
<text x="278" y="276">工艺</text>
<text x="250.7" y="276.2">Tiger</text>
<text x="263.1" y="276.2">24.07.11</text>
<text x="238" y="282.9">校核</text>
<text x="278" y="283">审核</text>
<text x="237.1" y="289.9">主管设计</text>
<text x="278" y="290.2">批准</text>
<text x="317.8" y="290.2">共 张</text>
<text x="331.3" y="290.2">第 张</text>
<text x="343" y="290.2">图纸版本 V1.0.0</text>
</g>
<g font-size="3.1">
<text x="318.4" y="266.8">0.5～3</text>
<text x="330.5" y="266.8">&gt;3～6</text>
<text x="343.1" y="266.8">&gt;6～30</text>
<text x="354.4" y="267">&gt;30～120</text>
<text x="316.5" y="273.7">&gt;120～400</text>
<text x="319" y="270">±0.1</text>
<text x="327.7" y="273.7">&gt;400～1000</text>
<text x="330.8" y="270">±0.1</text>
<text x="340.3" y="273.7">&gt;1000～2000</text>
<text x="343.4" y="270">±0.15</text>
<text x="355.5" y="270">±0.2</text>
<text x="356" y="273.7">&gt;2000</text>
<text x="318.4" y="277">±0.3</text>
<text x="318.9" y="280.5">0～10°</text>
<text x="328.1" y="280.5">&gt;10°～50°&gt;50°～120°</text>
<text x="330.8" y="277">±0.6</text>
<text x="343.9" y="277">±1.0</text>
<text x="354.4" y="280.5">&gt;120°～</text>
<text x="355.5" y="277">±2.0</text>
<text x="319.7" y="283.8">±10′</text>
<text x="330.8" y="283.8">±20′</text>
<text x="344.7" y="283.8">±30′</text>
<text x="356.4" y="283.8">±1°</text>
</g>
</svg>
